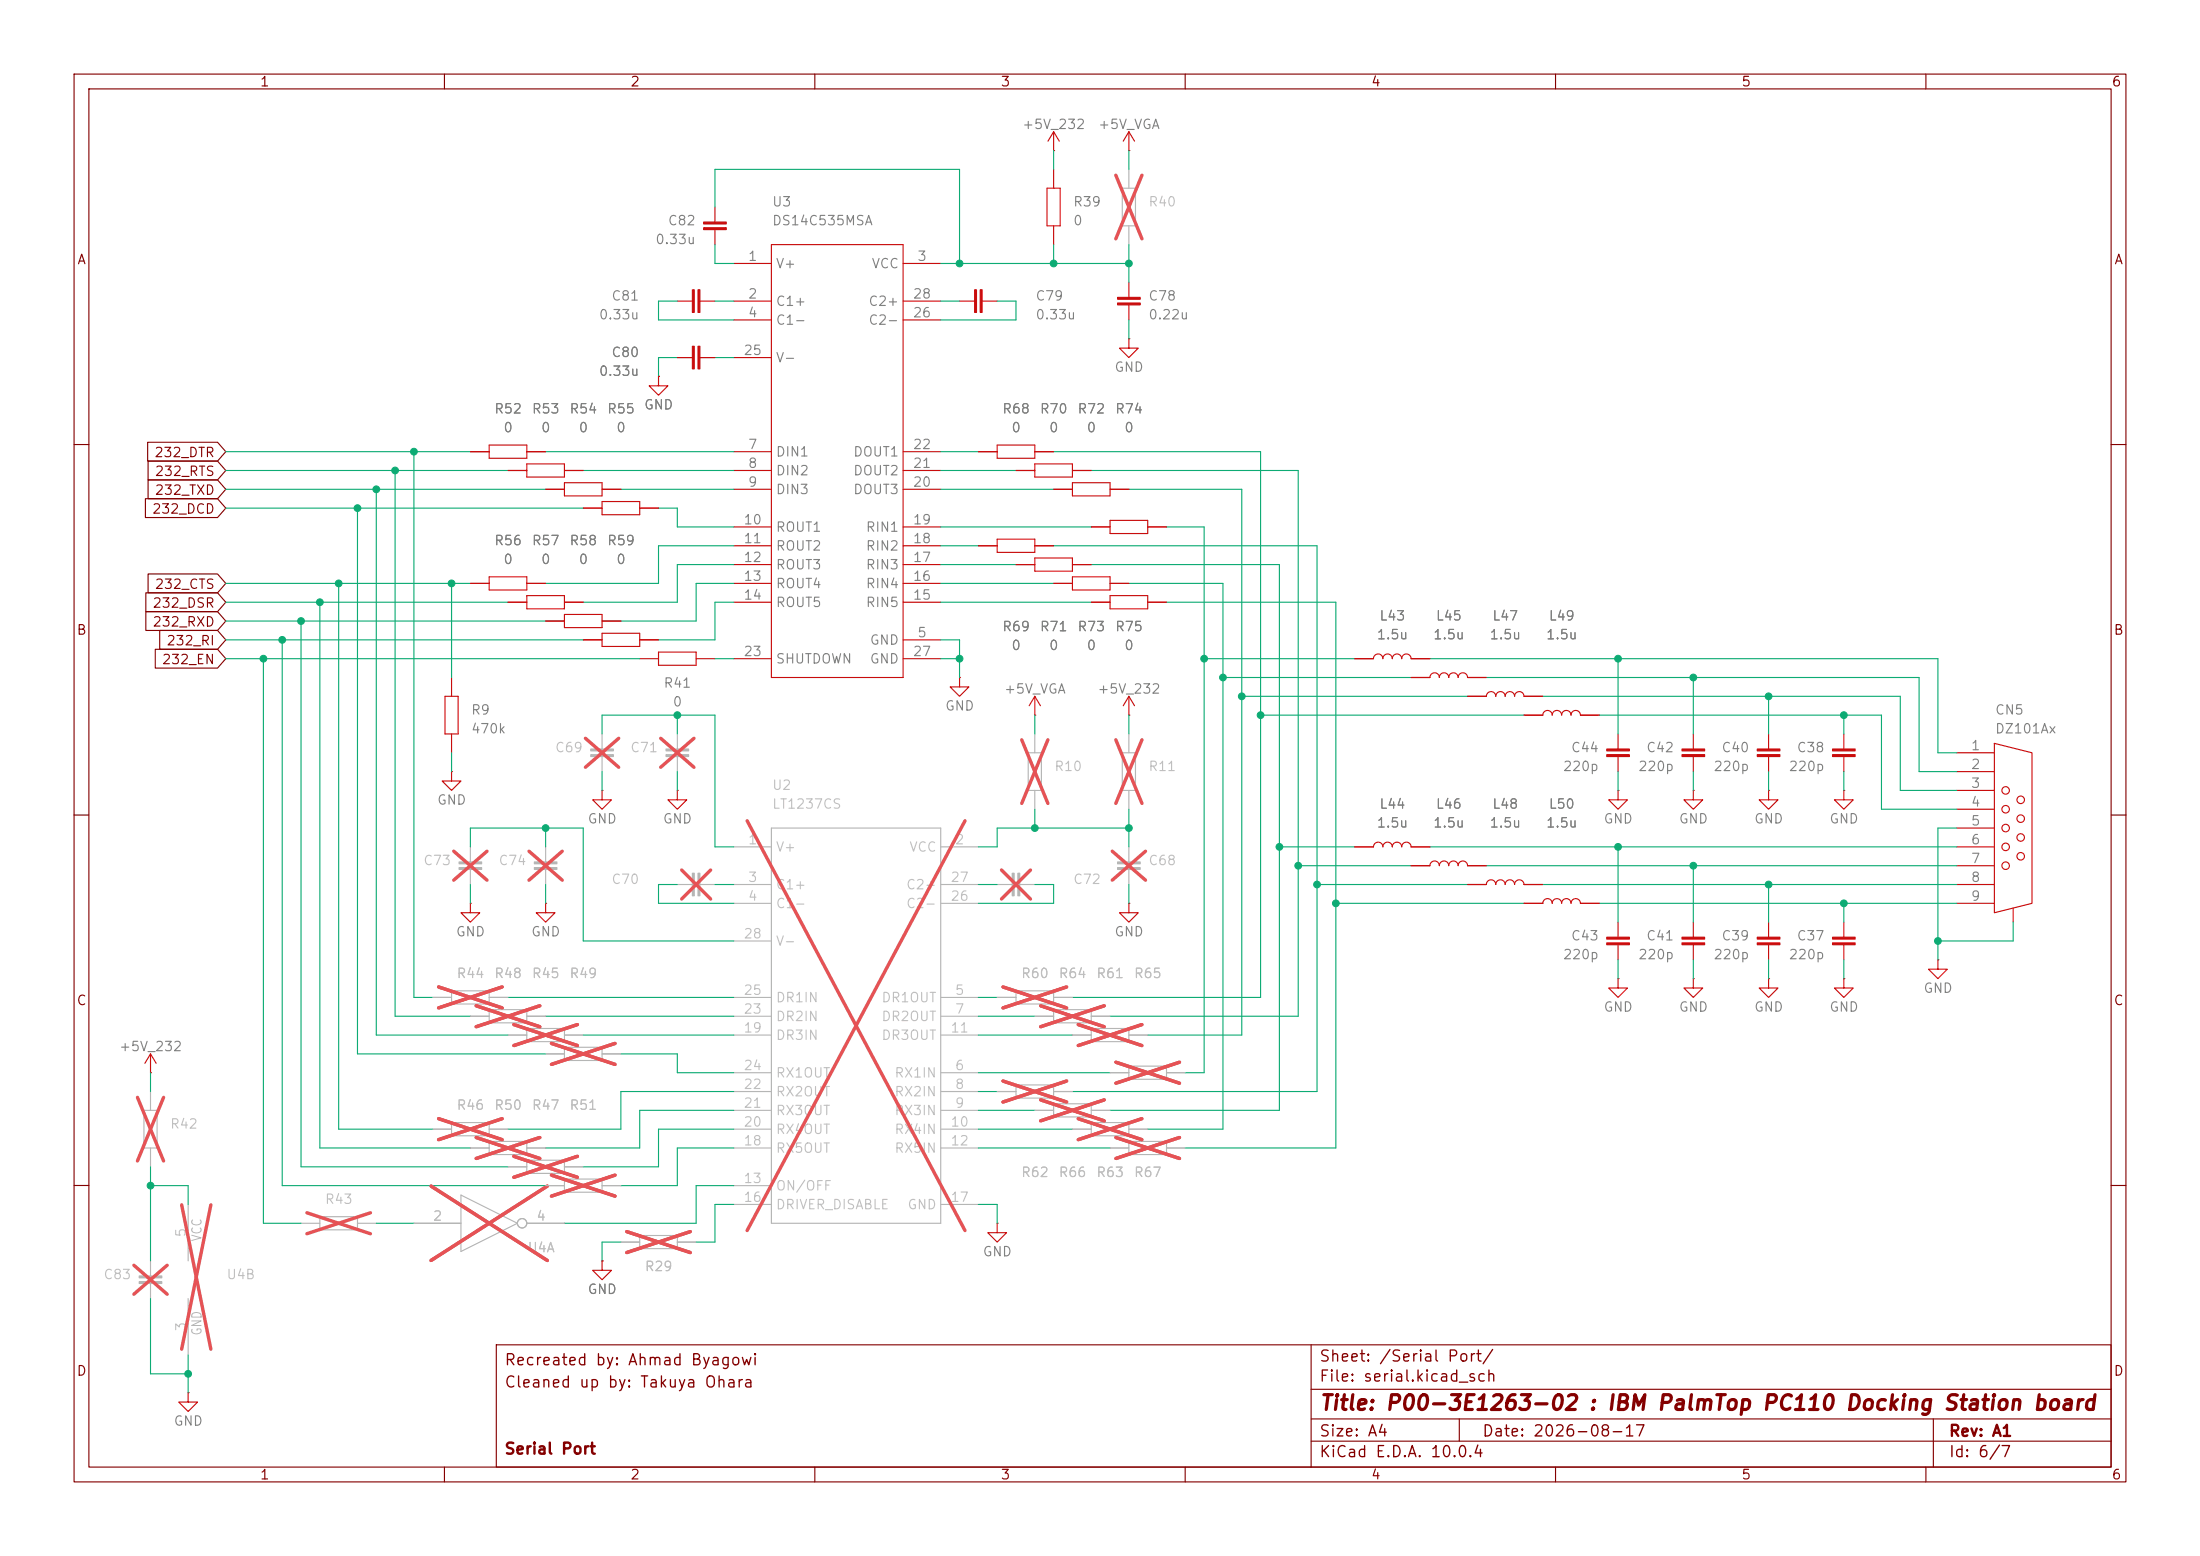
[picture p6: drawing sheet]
<svg xmlns="http://www.w3.org/2000/svg" width="297mm" height="210mm" viewBox="0 0 297 210" stroke-linecap="round" stroke-linejoin="round" font-family="sans-serif">
<g fill="none" stroke="#840000" stroke-width=".15">
<path d="M10 10h277v190h-277zM12 12h273v186h-273zM60 10v2M110 10v2M160 10v2M210 10v2M260 10v2M19.9 59.7h9.5l1.1 1.3-1.1 1.2h-9.5zM10 60h2M19.6 67.3h9.8l1.1 1.3-1.1 1.3h-9.8zM20 62.2h9.4l1.1 1.3-1.1 1.3h-9.4zM20 77.5h9.4l1.1 1.2-1.1 1.3h-9.4z"/>
<path d="M20 64.8h9.4l1.1 1.2-1.1 1.3h-9.4zM285 60h2M19.7 82.5h9.7l1.1 1.3-1.1 1.3h-9.7zM19.7 80h9.7l1.1 1.3-1.1 1.3h-9.7zM21 87.6h8.4l1.1 1.3-1.1 1.3h-8.4zM21.6 85.1h7.8l1.1 1.3-1.1 1.2h-7.8zM10 110h2M285 110h2M10 160h2M285 160h2M60 198v2M67 181.5h218v16.5h-218z"/>
<path d="M110 198v2M160 198v2M177 194.5h108M177 191.5h108M177 187.5h108M177 181.5v16.5M197 191.5v3M210 198v2M260 198v2M261 191.5v6.5"/>
</g>
<g fill="#c90c0c" stroke="#c90c0c" stroke-width=".15">
<path d="M216.9 101.1h3.1v.2h-3.1z"/>
<path d="M216.9 101.9h3.1v.2h-3.1z"/>
<path d="M150.9 40.9h3v.2h-3z"/>
<path d="M150.9 40.1h3v.3h-3z"/>
<path d="M237.2 101.1h3.1v.2h-3.1z"/>
<path d="M237.2 101.9h3.1v.2h-3.1z"/>
<path d="M247.4 101.1h3v.2h-3z"/>
<path d="M247.4 101.9h3v.2h-3z"/>
<path d="M227.1 101.9h3v.2h-3z"/>
<path d="M227.1 101.1h3v.2h-3z"/>
<path d="M227.1 126.5h3v.2h-3z"/>
<path d="M227.1 127.3h3v.2h-3z"/>
<path d="M237.2 126.5h3.1v.2h-3.1z"/>
<path d="M237.2 127.3h3.1v.2h-3.1z"/>
<path d="M131.6 39.1h.2v3.1h-.2z"/>
<path d="M132.3 39.1h.3v3.1h-.3z"/>
<path d="M247.4 126.5h3v.2h-3z"/>
<path d="M247.4 127.3h3v.2h-3z"/>
<path d="M216.9 126.5h3.1v.2h-3.1z"/>
<path d="M216.9 127.3h3.1v.2h-3.1z"/>
<path d="M95 30h3v.2h-3z"/>
<path d="M95 30.7h3v.3h-3z"/>
<path d="M94.2 46.7h.3v3.1h-.3z"/>
<path d="M93.5 46.7h.2v3.1h-.2z"/>
<path d="M93.5 39.1h.2v3.1h-.2z"/>
<path d="M94.2 39.1h.3v3.1h-.3z"/>
</g>
<g fill="none" stroke="#c90c0c" stroke-width=".15">
<path d="M142.2 17.8v2.5M142.2 17.8l-.7 1.3M142.2 17.8l.8 1.3M152.4 17.8v2.5M152.4 17.8l-.8 1.3M152.4 17.8l.8 1.3M96.5 27.9v2.1M96.5 31v2M99.1 35.6h5M104.1 33h17.8v58.4h-17.8zM121.9 35.6h5.1M141.4 25.4h1.7v5.1h-1.7z"/>
<path d="M142.2 20.3h.1M142.2 22.9v2.5M142.2 30.5v2.5M152.4 20.3h.1M152.4 38.1v2M88.9 50.8v1.3h1.3l-1.3 1.2-1.3-1.2h1.3M88.9 50.8h.1M91.4 40.6h2.1M91.4 48.3h2.1M94.5 40.6h2M94.5 48.3h2M99.1 40.6h5"/>
<path d="M99.1 48.3h5M99.1 43.2h5M121.9 40.6h5.1M121.9 43.2h5.1M129.5 40.6h2.1M132.6 40.6h2M152.4 45.7v1.3h1.3l-1.3 1.3-1.3-1.3h1.3M152.4 45.7h.1M152.4 41.1v2.1M63.5 78.7h2.5M63.5 61h2.5M66 77.9h5.1v1.7h-5.1z"/>
<path d="M66 60.1h5.1v1.7h-5.1zM68.6 63.5h2.5M71.1 78.7h2.6M71.1 62.6h5.1v1.8h-5.1zM71.1 61h2.6M73.7 66h2.5M76.2 65.2h5.1v1.7h-5.1zM76.2 63.5h2.5M78.7 68.6h2.6M81.3 66h2.5M81.3 67.7h5.1v1.8h-5.1zM86.4 68.6h2.5"/>
<path d="M99.1 78.7h5M99.1 71.1h5M99.1 66h5M99.1 76.2h5M99.1 73.7h5M99.1 63.5h5M99.1 61h5M121.9 78.7h5.1M121.9 71.1h5.1M121.9 66h5.1M121.9 76.2h5.1M121.9 73.7h5.1"/>
<path d="M121.9 63.5h5.1M121.9 61h5.1M132.1 73.7h2.5M132.1 61h2.5M134.6 60.1h5.1v1.7h-5.1zM134.6 72.8h5.1v1.7h-5.1zM137.2 76.2h2.5M137.2 63.5h2.5M139.7 62.6h5.1v1.8h-5.1zM139.7 75.3h5.1v1.8h-5.1zM139.7 73.7h2.5M139.7 61h2.5"/>
<path d="M142.2 78.7h2.6M142.2 66h2.6M144.8 65.2h5.1v1.7h-5.1zM144.8 77.9h5.1v1.7h-5.1zM144.8 76.2h2.5M144.8 63.5h2.5M147.3 71.1h2.6M149.9 70.2h5v1.8h-5zM149.9 78.7h2.5M149.9 66h2.5M154.9 71.1h2.6M60.1 94h1.7v5.1h-1.7z"/>
<path d="M61 91.4v2.6M61 99.1v2.5M68.6 81.3h2.5M71.1 80.4h5.1v1.8h-5.1zM73.7 83.8h2.5M76.2 81.3h2.5M76.2 82.9h5.1v1.8h-5.1zM78.7 86.4h2.6M81.3 85.5h5.1v1.7h-5.1zM81.3 83.8h2.5M86.4 88.9h2.5M86.4 86.4h2.5"/>
<path d="M88.9 88h5.1v1.8h-5.1zM94 88.9h2.5M99.1 88.9h5M99.1 81.3h5M121.9 88.9h5.1M121.9 81.3h5.1M121.9 86.4h5.1M129.5 91.4v1.3h1.3l-1.3 1.3-1.2-1.3h1.2M129.5 91.4h.1M139.7 96.5h.1M139.7 94l-.8 1.3M139.7 94l.8 1.3"/>
<path d="M139.7 94v2.5M147.3 81.3h2.6M149.9 80.4h5v1.8h-5zM152.4 96.5h.1M152.4 94v2.5M152.4 94l-.8 1.3M152.4 94l.8 1.3M154.9 81.3h2.6M182.9 88.9h2.5a.63 .63 0 0 1 .7-.6 .63 .63 0 0 1 .6 .6 .63 .63 0 0 1 .6-.6 .63 .63 0 0 1 .7 .6 .63 .63 0 0 1 .6-.6 .63 .63 0 0 1 .6 .6 .63 .63 0 0 1 .7-.6 .63 .63 0 0 1 .6 .6h2.5M190.5 91.4h2.5a.63 .63 0 0 1 .7-.6 .63 .63 0 0 1 .6 .6 .63 .63 0 0 1 .6-.6 .63 .63 0 0 1 .7 .6 .63 .63 0 0 1 .6-.6 .63 .63 0 0 1 .6 .6 .63 .63 0 0 1 .7-.6 .63 .63 0 0 1 .6 .6h2.6M198.1 94h2.6a.63 .63 0 0 1 .6-.7 .63 .63 0 0 1 .6 .7 .63 .63 0 0 1 .7-.7 .63 .63 0 0 1 .6 .7 .63 .63 0 0 1 .6-.7 .63 .63 0 0 1 .7 .7 .63 .63 0 0 1 .6-.7 .63 .63 0 0 1 .6 .7h2.6M205.7 96.5h2.6a.63 .63 0 0 1 .6-.6 .63 .63 0 0 1 .6 .6 .63 .63 0 0 1 .7-.6 .63 .63 0 0 1 .6 .6 .63 .63 0 0 1 .7-.6 .63 .63 0 0 1 .6 .6 .63 .63 0 0 1 .6-.6 .63 .63 0 0 1 .7 .6h2.5"/>
<path d="M218.4 99.1v2M228.6 99.1v2M238.8 99.1v2M248.9 99.1v2M61 104.1v1.3h1.2l-1.2 1.3-1.3-1.3h1.3M61 104.1h.1M81.3 106.7v1.3h1.2l-1.2 1.2-1.3-1.2h1.3M81.3 106.7h.1M91.4 106.7v1.3h1.3l-1.3 1.2-1.2-1.2h1.2M91.4 106.7h.1M182.9 114.3h2.5a.63 .63 0 0 1 .7-.6 .63 .63 0 0 1 .6 .6 .63 .63 0 0 1 .6-.6 .63 .63 0 0 1 .7 .6 .63 .63 0 0 1 .6-.6 .63 .63 0 0 1 .6 .6 .63 .63 0 0 1 .7-.6 .63 .63 0 0 1 .6 .6h2.5M190.5 116.8h2.5a.63 .63 0 0 1 .7-.6 .63 .63 0 0 1 .6 .6 .63 .63 0 0 1 .6-.6 .63 .63 0 0 1 .7 .6 .63 .63 0 0 1 .6-.6 .63 .63 0 0 1 .6 .6 .63 .63 0 0 1 .7-.6 .63 .63 0 0 1 .6 .6h2.6"/>
<path d="M198.1 119.4h2.6a.63 .63 0 0 1 .6-.7 .63 .63 0 0 1 .6 .7 .63 .63 0 0 1 .7-.7 .63 .63 0 0 1 .6 .7 .63 .63 0 0 1 .6-.7 .63 .63 0 0 1 .7 .7 .63 .63 0 0 1 .6-.7 .63 .63 0 0 1 .6 .7h2.6M218.4 106.7v1.3h1.3l-1.3 1.2-1.2-1.2h1.2M218.4 106.7h.1M218.4 102.1v2M228.6 106.7v1.3h1.3l-1.3 1.2-1.3-1.2h1.3M228.6 106.7h.1M228.6 102.1v2M238.8 106.7v1.3h1.2l-1.2 1.2-1.3-1.2h1.3M238.8 106.7h.1M238.8 102.1v2M248.9 106.7v1.3h1.3l-1.3 1.2-1.3-1.2h1.3M248.9 106.7h.1"/>
<path d="M248.9 102.1v2M264.2 101.6h5M264.2 104.1h5M264.2 106.7h5M264.2 109.2h5M264.2 111.8h5M264.2 114.3h5M264.2 116.8h5M264.2 119.4h5M269.2 100.3l5.1 1.3v20.3l-5.1 1.3zM63.5 121.9v1.3h1.3l-1.3 1.3-1.3-1.3h1.3M63.5 121.9h.1"/>
<path d="M73.7 121.9v1.3h1.2l-1.2 1.3-1.3-1.3h1.3M73.7 121.9h.1M152.4 121.9v1.3h1.3l-1.3 1.3-1.3-1.3h1.3M152.4 121.9h.1M205.7 121.9h2.6a.63 .63 0 0 1 .6-.6 .63 .63 0 0 1 .6 .6 .63 .63 0 0 1 .7-.6 .63 .63 0 0 1 .6 .6 .63 .63 0 0 1 .7-.6 .63 .63 0 0 1 .6 .6 .63 .63 0 0 1 .6-.6 .63 .63 0 0 1 .7 .6h2.5M218.4 132.1v1.3h1.3l-1.3 1.2-1.2-1.2h1.2M218.4 132.1h.1M218.4 124.5v2M218.4 127.5v2M228.6 132.1v1.3h1.3l-1.3 1.2-1.3-1.2h1.3M228.6 132.1h.1M228.6 124.5v2"/>
<path d="M228.6 127.5v2M238.8 132.1v1.3h1.2l-1.2 1.2-1.3-1.2h1.3M238.8 132.1h.1M238.8 124.5v2M238.8 127.5v2M248.9 132.1v1.3h1.3l-1.3 1.2-1.3-1.2h1.3M248.9 132.1h.1M248.9 124.5v2M248.9 127.5v2M261.6 129.5v1.3h1.3l-1.3 1.3-1.3-1.3h1.3M261.6 129.5h.1M264.2 121.9h5"/>
<path d="M271.8 122.6v1.9M20.3 144.8h.1M20.3 142.2l-.7 1.3M20.3 142.2l.8 1.3M20.3 142.2v2.6M81.3 170.2v1.3h1.2l-1.2 1.2-1.3-1.2h1.3M81.3 170.2h.1M134.6 165.1v1.3h1.3l-1.3 1.2-1.3-1.2h1.3M134.6 165.1h.1M25.4 188v1.2h1.3l-1.3 1.3-1.3-1.3h1.3M25.4 188h.1"/>
<circle cx="270.8" cy="111.8" r=".51"/>
<circle cx="270.8" cy="106.7" r=".51"/>
<circle cx="270.8" cy="109.2" r=".51"/>
<circle cx="270.8" cy="114.3" r=".51"/>
<circle cx="270.8" cy="116.8" r=".51"/>
<circle cx="272.8" cy="110.5" r=".51"/>
<circle cx="272.8" cy="108" r=".51"/>
<circle cx="272.8" cy="113" r=".51"/>
<circle cx="272.8" cy="115.6" r=".51"/>
</g>
<g fill="#b5b5b5" stroke="#b5b5b5" stroke-width=".15">
<path d="M150.9 116.3h3v.3h-3z"/>
<path d="M150.9 117.1h3v.2h-3z"/>
<path d="M137.4 117.9h.3v3h-.3z"/>
<path d="M136.7 117.9h.2v3h-.2z"/>
<path d="M18.8 173h3v.2h-3z"/>
<path d="M18.8 172.2h3v.3h-3z"/>
<path d="M72.1 116.3h3.1v.3h-3.1z"/>
<path d="M72.1 117.1h3.1v.2h-3.1z"/>
<path d="M62 116.3h3v.3h-3z"/>
<path d="M62 117.1h3v.2h-3z"/>
<path d="M93.5 117.9h.2v3h-.2z"/>
<path d="M94.2 117.9h.3v3h-.3z"/>
<path d="M89.9 101.1h3.1v.2h-3.1z"/>
<path d="M89.9 101.9h3.1v.2h-3.1z"/>
<path d="M79.8 101.1h3v.2h-3z"/>
<path d="M79.8 101.9h3v.2h-3z"/>
</g>
<g fill="none" stroke="#b5b5b5" stroke-width=".15">
<path d="M151.5 25.4h1.8v5.1h-1.8zM152.4 22.9v2.5M152.4 30.5v2.5M81.3 99.1v2M91.4 99.1v2M139.7 99.1v2.5M152.4 99.1v2.5M63.5 114.3v2M63.5 117.3v2.1M73.7 114.3v2M73.7 117.3v2.1M81.3 102.1v2"/>
<path d="M91.4 119.4h2.1M91.4 102.1v2M94.5 119.4h2M99.1 119.4h5M99.1 114.3h5M104.1 111.8h22.9v53.3h-22.9zM127 119.4h5.1M127 114.3h5.1M134.6 119.4h2.1M137.7 119.4h2M138.8 101.6h1.8v5.1h-1.8zM139.7 106.7v2.5"/>
<path d="M151.5 101.6h1.8v5.1h-1.8zM152.4 106.7v2.5M152.4 114.3v2M152.4 117.3v2.1M58.4 134.6h2.6M61 133.7h5v1.8h-5zM63.5 137.2h2.5M66 136.3h5.1v1.7h-5.1zM66 134.6h2.6M68.6 139.7h2.5M71.1 137.2h2.6M71.1 138.8h5.1v1.8h-5.1z"/>
<path d="M76.2 139.7h2.5M99.1 137.2h5M99.1 134.6h5M99.1 139.7h5M99.1 121.9h5M99.1 127h5M127 137.2h5.1M127 134.6h5.1M127 139.7h5.1M127 121.9h5.1M134.6 134.6h2.6M137.2 133.7h5v1.8h-5z"/>
<path d="M139.7 137.2h2.5M142.2 136.3h5.1v1.7h-5.1zM142.2 134.6h2.6M144.8 139.7h2.5M147.3 138.8h5.1v1.8h-5.1zM147.3 137.2h2.6M152.4 139.7h2.5M19.4 149.9h1.8v5h-1.8zM20.3 147.3v2.6M20.3 154.9v2.6M58.4 152.4h2.6M61 151.5h5v1.8h-5z"/>
<path d="M63.5 154.9h2.5M66 154.1h5.1v1.7h-5.1zM66 152.4h2.6M68.6 157.5h2.5M71.1 154.9h2.6M71.1 156.6h5.1v1.8h-5.1zM73.7 142.2h2.5M76.2 141.4h5.1v1.7h-5.1zM76.2 159.1h5.1v1.8h-5.1zM76.2 157.5h2.5M81.3 142.2h2.5M99.1 147.3h5"/>
<path d="M99.1 154.9h5M99.1 152.4h5M99.1 149.9h5M99.1 144.8h5M127 147.3h5.1M127 154.9h5.1M127 152.4h5.1M127 149.9h5.1M127 144.8h5.1M134.6 147.3h2.6M137.2 146.4h5v1.8h-5zM139.7 149.9h2.5"/>
<path d="M142.2 149h5.1v1.7h-5.1zM142.2 147.3h2.6M144.8 152.4h2.5M147.3 151.5h5.1v1.8h-5.1zM147.3 149.9h2.6M149.9 154.9h2.5M149.9 144.8h2.5M152.4 143.9h5.1v1.8h-5.1zM152.4 154.1h5.1v1.7h-5.1zM152.4 152.4h2.5M157.5 154.9h2.5M157.5 144.8h2.5"/>
<path d="M20.3 170.2v2M20.3 173.2v2.1M25.4 162.6v7.6M25.4 175.3v7.6M40.6 165.1h2.6M43.2 164.2h5.1v1.8h-5.1zM48.3 165.1h2.5M55.9 165.1h6.3M62.2 161.3l7.6 3.8-7.6 3.8zM71.1 165.1h5.1M73.7 160h2.5M81.3 160h2.5"/>
<path d="M83.8 167.6h2.6M86.4 166.8h5v1.7h-5zM91.4 167.6h2.6M99.1 160h5M99.1 162.6h5M127 162.6h5.1"/>
<circle cx="70.5" cy="165.1" r=".63"/>
</g>
<g fill="none" stroke="#e65255" stroke-width=".46">
<path d="M150.6 23.6l3.6 8.6M154.2 23.6l-3.6 8.6M79 99.6l4.5 4M83.5 99.6l-4.5 4M89.2 99.6l4.5 4M93.7 99.6l-4.5 4M137.9 99.8l3.6 8.6M141.5 99.8l-3.6 8.6M150.6 99.8l3.6 8.6M154.2 99.8l-3.6 8.6M61.3 114.9l4.4 3.9M65.7 114.9l-4.4 3.9"/>
<path d="M71.4 114.9l4.5 3.9M75.9 114.9l-4.5 3.9M92 117.4l3.9 3.9M95.9 117.4l-3.9 3.9M100.9 110.8l29.4 55.3M130.3 110.8l-29.4 55.3M135.2 117.4l3.9 3.9M139.1 117.4l-3.9 3.9M150.2 114.9l4.4 3.9M154.6 114.9l-4.4 3.9M59.2 133.2l8.6 2.8M64.3 135.7l8.6 2.9"/>
<path d="M67.8 133.2l-8.6 2.8M69.4 138.3l8.6 2.8M72.9 135.7l-8.6 2.9M78 138.3l-8.6 2.8M135.4 133.2l8.6 2.8M140.5 135.7l8.6 2.9M144 133.2l-8.6 2.8M145.6 138.3l8.6 2.8M149.1 135.7l-8.6 2.9M154.2 138.3l-8.6 2.8M18.6 148.1l3.5 8.6M22.1 148.1l-3.5 8.6"/>
<path d="M59.2 151l8.6 2.8M64.3 153.5l8.6 2.9M67.8 151l-8.6 2.8M69.4 156.1l8.6 2.8M72.9 153.5l-8.6 2.9M74.4 158.6l8.6 2.8M74.4 140.8l8.6 2.9M78 156.1l-8.6 2.8M83 158.6l-8.6 2.8M83 140.8l-8.6 2.9M135.4 145.9l8.6 2.8M140.5 148.4l8.6 2.9"/>
<path d="M144 145.9l-8.6 2.8M145.6 151l8.6 2.8M149.1 148.4l-8.6 2.9M150.6 153.5l8.6 2.9M150.6 143.4l8.6 2.8M154.2 151l-8.6 2.8M159.2 153.5l-8.6 2.9M159.2 143.4l-8.6 2.8M18.1 170.8l4.5 3.9M22.6 170.8l-4.5 3.9M24.5 162.6l4 19.5M28.5 162.6l-4 19.5"/>
<path d="M41.4 163.7l8.6 2.8M50 163.7l-8.6 2.8M58.2 160.1l15.7 10M73.9 160.1l-15.7 10M84.6 166.2l8.6 2.9M93.2 166.2l-8.6 2.9"/>
</g>
<g fill="none" stroke="#0dab74" stroke-width=".15">
<path d="M96.5 33v2.6h2.6M96.5 27.9v-5h33v12.7M127 35.6h25.4M142.2 20.3v2.6M142.2 33v2.6M152.4 20.3v2.6M152.4 33v5.1M91.4 40.6h-2.5v2.6h10.2M91.4 48.3h-2.5v2.5M96.5 40.6h2.6M96.5 48.3h2.6M127 40.6h2.5"/>
<path d="M134.6 40.6h2.6v2.6h-10.2M152.4 43.2v2.5M30.5 78.7h33M30.5 61h33M30.5 63.5h38.1M30.5 66h43.2M30.5 68.6h48.2M45.7 78.7v73.7h12.7M48.3 68.6v73.6h25.4M50.8 66v73.7h17.8M53.3 63.5v73.7h10.2M55.9 61v73.6h2.5"/>
<path d="M61 78.7v12.7M73.7 61h25.4M78.7 63.5h20.4M83.8 66h15.3M88.9 68.6h2.5v2.5h7.7M99.1 76.2h-7.7v5.1h-12.7M99.1 73.7h-10.2v5h-15.2M99.1 78.7h-5.1v5.1h-10.2M127 76.2h10.2M127 71.1h20.3M127 78.7h15.2M127 61h5.1"/>
<path d="M127 63.5h10.2M127 66h15.2M127 73.7h5.1M142.2 73.7h35.6v73.6h-33M142.2 61h28v73.6h-25.4M147.3 76.2h25.4v73.7h-22.8M147.3 63.5h28v73.7h-25.4M152.4 78.7h12.7v73.7h-10.2M152.4 66h15.2v73.7h-12.7M157.5 71.1h5.1v73.7h-2.6M30.5 86.4h48.2M30.5 88.9h55.9"/>
<path d="M30.5 81.3h38.1M30.5 83.8h43.2M35.6 88.9v76.2h5M38.1 86.4v73.6h35.6M40.6 83.8v73.7h28M43.2 81.3v73.6h20.3M81.3 99.1v-2.6h15.2v17.8h2.6M91.4 96.5v2.6M96.5 88.9h2.6M99.1 81.3h-2.6v5.1h-7.6M127 86.4h2.5v5M127 88.9h2.5"/>
<path d="M127 81.3h20.3M139.7 96.5v2.6M152.4 96.5v2.6M157.5 81.3h22.8v73.6h-20.3M162.6 88.9h20.3M165.1 91.4h25.4M167.6 94h30.5M170.2 96.5h35.5M193 88.9h68.6v12.7h2.6M200.7 91.4h58.4v12.7h5.1M208.3 94h48.2v12.7h7.7M215.9 96.5h38.1v12.7h10.2"/>
<path d="M218.4 88.9v10.2M228.6 91.4v7.7M238.8 94v5.1M248.9 96.5v2.6M61 101.6v2.5M63.5 114.3v-2.5h15.2v15.2h20.4M63.5 119.4v2.5M73.7 111.8v2.5M73.7 119.4v2.5M81.3 104.1v2.6M91.4 119.4h-2.5v2.5h10.2M91.4 104.1v2.6"/>
<path d="M96.5 119.4h2.6M132.1 119.4h2.5M139.7 119.4h2.5v2.5h-10.1M139.7 109.2v2.6M152.4 111.8h-17.8v2.5h-2.5M152.4 109.2v5.1M152.4 119.4v2.5M172.7 114.3h10.2M175.3 116.8h15.2M177.8 119.4h20.3M193 114.3h71.2M200.7 116.8h63.5"/>
<path d="M208.3 119.4h55.9M218.4 104.1v2.6M218.4 114.3v10.2M228.6 104.1v2.6M228.6 116.8v7.7M238.8 104.1v2.6M238.8 119.4v5.1M248.9 104.1v2.6M264.2 111.8h-2.6v17.7M68.6 134.6h30.5M73.7 137.2h25.4M78.7 139.7h20.4"/>
<path d="M132.1 134.6h2.5M132.1 139.7h12.7M132.1 137.2h7.6M180.3 121.9h25.4M215.9 121.9h48.3M218.4 129.5v2.6M228.6 129.5v2.6M238.8 129.5v2.6M248.9 121.9v2.6M248.9 129.5v2.6M271.8 124.5v2.5h-10.2M20.3 144.8v2.5"/>
<path d="M20.3 157.5v12.7M83.8 142.2h7.6v2.6h7.7M99.1 149.9h-12.7v5h-12.7M99.1 154.9h-7.7v5.1h-7.6M99.1 147.3h-15.3v5.1h-15.2M99.1 152.4h-10.2v5.1h-10.2M132.1 154.9h17.8M132.1 144.8h17.8M132.1 152.4h12.7M132.1 147.3h2.5M132.1 149.9h7.6M20.3 160h5.1v2.6"/>
<path d="M20.3 175.3v10.1h5.1M50.8 165.1h5.1M83.8 167.6h-2.5v2.6M99.1 162.6h-2.6v5h-2.5M99.1 160h-5.1v5.1h-17.8M132.1 162.6h2.5v2.5M25.4 182.9v5.1"/>
</g>
<g fill="#0dab74" stroke="#0dab74" stroke-width=".14">
<circle cx="152.4" cy="111.8" r=".46"/>
<circle cx="139.7" cy="111.8" r=".46"/>
<circle cx="218.4" cy="114.3" r=".46"/>
<circle cx="248.9" cy="96.5" r=".46"/>
<circle cx="238.8" cy="94" r=".46"/>
<circle cx="165.1" cy="91.4" r=".46"/>
<circle cx="162.6" cy="88.9" r=".46"/>
<circle cx="129.5" cy="88.9" r=".46"/>
<circle cx="177.8" cy="119.4" r=".46"/>
<circle cx="180.3" cy="121.9" r=".46"/>
<circle cx="228.6" cy="91.4" r=".46"/>
<circle cx="172.7" cy="114.3" r=".46"/>
<circle cx="175.3" cy="116.8" r=".46"/>
<circle cx="218.4" cy="88.9" r=".46"/>
<circle cx="167.6" cy="94" r=".46"/>
<circle cx="170.2" cy="96.5" r=".46"/>
<circle cx="238.8" cy="119.4" r=".46"/>
<circle cx="248.9" cy="121.9" r=".46"/>
<circle cx="261.6" cy="127" r=".46"/>
<circle cx="228.6" cy="116.8" r=".46"/>
<circle cx="129.5" cy="35.6" r=".46"/>
<circle cx="152.4" cy="35.6" r=".46"/>
<circle cx="142.2" cy="35.6" r=".46"/>
<circle cx="55.9" cy="61" r=".46"/>
<circle cx="25.4" cy="185.4" r=".46"/>
<circle cx="20.3" cy="160" r=".46"/>
<circle cx="53.3" cy="63.5" r=".46"/>
<circle cx="50.8" cy="66" r=".46"/>
<circle cx="61" cy="78.7" r=".46"/>
<circle cx="91.4" cy="96.5" r=".46"/>
<circle cx="40.6" cy="83.8" r=".46"/>
<circle cx="43.2" cy="81.3" r=".46"/>
<circle cx="45.7" cy="78.7" r=".46"/>
<circle cx="48.3" cy="68.6" r=".46"/>
<circle cx="38.1" cy="86.4" r=".46"/>
<circle cx="35.6" cy="88.9" r=".46"/>
<circle cx="73.7" cy="111.8" r=".46"/>
</g>
<text font-size="2" fill="#840000" x="178" y="190.8">Title: P00-3E1263-02 : IBM PalmTop PC110 Docking Station board</text>
<g font-size="1.5" fill="#840000">
<text x="68" y="184.7">Recreated by: Ahmad Byagowi</text>
<text x="178" y="184.2">Sheet: /Serial Port/</text>
<text x="68" y="187.7">Cleaned up by: Takuya Ohara</text>
<text x="178" y="186.9">File: serial.kicad_sch</text>
<text x="68" y="196.7">Serial Port</text>
<text x="178" y="197.1">KiCad E.D.A. 10.0.4</text>
<text x="178" y="194.3">Size: A4</text>
<text x="200" y="194.3">Date: 2026-08-17</text>
<text x="263" y="194.3">Rev: A1</text>
<text x="263" y="197.1">Id: 6/7</text>
</g>
<g font-size="1.3" fill="#840000">
<text x="35" y="12">1</text>
<text x="85" y="12">2</text>
<text x="135" y="12">3</text>
<text x="185" y="12">4</text>
<text x="235" y="12">5</text>
<text x="285" y="12">6</text>
<text x="10.3" y="36">A</text>
<text x="285.3" y="36">A</text>
<text x="20.7" y="62">232_DTR</text>
<text x="20.8" y="64.6">232_RTS</text>
<text x="20.4" y="69.6">232_DCD</text>
<text x="20.8" y="67.1">232_TXD</text>
<text x="20.5" y="82.3">232_DSR</text>
<text x="20.8" y="79.8">232_CTS</text>
<text x="10.3" y="86">B</text>
<text x="20.5" y="84.9">232_RXD</text>
<text x="21.8" y="90">232_EN</text>
<text x="22.4" y="87.4">232_RI</text>
<text x="285.3" y="86">B</text>
<text x="10.3" y="136">C</text>
<text x="285.3" y="136">C</text>
<text x="10.3" y="186">D</text>
<text x="285.3" y="186">D</text>
<text x="35" y="200">1</text>
<text x="85" y="200">2</text>
<text x="135" y="200">3</text>
<text x="185" y="200">4</text>
<text x="235" y="200">5</text>
<text x="285" y="200">6</text>
</g>
<g font-size="1.3" fill="#808080">
<text x="137.9" y="17.7">+5V_232</text>
<text x="148.2" y="17.7">+5V_VGA</text>
<text x="104.1" y="28.2">U3</text>
<text x="144.8" y="28.2">R39</text>
<text x="88.4" y="33.3">0.33u</text>
<text x="90.1" y="30.7">C82</text>
<text x="100.9" y="35.5">1</text>
<text x="104.1" y="30.7">DS14C535MSA</text>
<text x="123.8" y="35.5">3</text>
<text x="144.8" y="30.7">0</text>
<text x="82.5" y="40.9">C81</text>
<text x="100.9" y="40.6">2</text>
<text x="104.6" y="36.5">V+</text>
<text x="104.6" y="41.6">C1+</text>
<text x="117.2" y="41.6">C2+</text>
<text x="117.6" y="36.5">VCC</text>
<text x="123.1" y="40.6">28</text>
<text x="139.7" y="40.9">C79</text>
<text x="154.9" y="40.9">C78</text>
<text x="80.8" y="43.4">0.33u</text>
<text x="100.9" y="43.2">4</text>
<text x="104.6" y="44.2">C1-</text>
<text x="117.2" y="44.2">C2-</text>
<text x="123.1" y="43.2">26</text>
<text x="139.7" y="43.4">0.33u</text>
<text x="154.9" y="43.4">0.22u</text>
<text x="80.8" y="51">0.33u</text>
<text x="82.5" y="48.5">C80</text>
<text x="100.3" y="48.2">25</text>
<text x="104.6" y="49.2">V-</text>
<text x="150.4" y="50.5">GND</text>
<text x="66.6" y="56.1">R52</text>
<text x="67.9" y="58.7">0</text>
<text x="71.7" y="56.1">R53</text>
<text x="73" y="58.7">0</text>
<text x="76.8" y="56.1">R54</text>
<text x="78" y="58.7">0</text>
<text x="81.9" y="56.1">R55</text>
<text x="83.1" y="58.7">0</text>
<text x="86.9" y="55.6">GND</text>
<text x="135.2" y="56.1">R68</text>
<text x="136.5" y="58.7">0</text>
<text x="140.3" y="56.1">R70</text>
<text x="141.5" y="58.7">0</text>
<text x="145.4" y="56.1">R72</text>
<text x="146.6" y="58.7">0</text>
<text x="150.5" y="56.1">R74</text>
<text x="151.7" y="58.7">0</text>
<text x="100.9" y="60.9">7</text>
<text x="100.9" y="63.5">8</text>
<text x="104.6" y="61.9">DIN1</text>
<text x="104.6" y="64.5">DIN2</text>
<text x="115.1" y="64.5">DOUT2</text>
<text x="115.1" y="61.9">DOUT1</text>
<text x="123.1" y="63.5">21</text>
<text x="123.1" y="60.9">22</text>
<text x="100.3" y="71.1">10</text>
<text x="100.9" y="66">9</text>
<text x="104.6" y="67">DIN3</text>
<text x="115.1" y="67">DOUT3</text>
<text x="123.1" y="71.1">19</text>
<text x="123.1" y="66">20</text>
<text x="66.6" y="73.9">R56</text>
<text x="67.9" y="76.4">0</text>
<text x="71.7" y="73.9">R57</text>
<text x="73" y="76.4">0</text>
<text x="76.8" y="73.9">R58</text>
<text x="78" y="76.4">0</text>
<text x="81.9" y="73.9">R59</text>
<text x="83.1" y="76.4">0</text>
<text x="100.3" y="73.6">11</text>
<text x="100.3" y="76.2">12</text>
<text x="104.6" y="72.1">ROUT1</text>
<text x="104.6" y="74.6">ROUT2</text>
<text x="104.6" y="77.2">ROUT3</text>
<text x="116.8" y="77.2">RIN3</text>
<text x="116.8" y="74.6">RIN2</text>
<text x="116.8" y="72.1">RIN1</text>
<text x="123.1" y="76.2">17</text>
<text x="123.1" y="73.6">18</text>
<text x="100.3" y="78.7">13</text>
<text x="100.3" y="81.3">14</text>
<text x="104.6" y="79.7">ROUT4</text>
<text x="104.6" y="82.3">ROUT5</text>
<text x="116.8" y="82.3">RIN5</text>
<text x="116.8" y="79.7">RIN4</text>
<text x="123.1" y="81.3">15</text>
<text x="123.1" y="78.7">16</text>
<text x="100.3" y="88.9">23</text>
<text x="104.6" y="89.9">SHUTDOWN</text>
<text x="117.3" y="87.3">GND</text>
<text x="117.3" y="89.9">GND</text>
<text x="123.1" y="88.9">27</text>
<text x="123.8" y="86.3">5</text>
<text x="135.2" y="85.5">R69</text>
<text x="136.5" y="88.1">0</text>
<text x="140.3" y="85.5">R71</text>
<text x="141.5" y="88.1">0</text>
<text x="145.4" y="85.5">R73</text>
<text x="146.6" y="88.1">0</text>
<text x="150.5" y="85.5">R75</text>
<text x="151.7" y="88.1">0</text>
<text x="185.8" y="86.6">1.5u</text>
<text x="186.1" y="84.1">L43</text>
<text x="193.4" y="86.6">1.5u</text>
<text x="193.8" y="84.1">L45</text>
<text x="201" y="86.6">1.5u</text>
<text x="201.4" y="84.1">L47</text>
<text x="208.6" y="86.6">1.5u</text>
<text x="209" y="84.1">L49</text>
<text x="89.5" y="93.1">R41</text>
<text x="90.7" y="95.7">0</text>
<text x="135.5" y="93.9">+5V_VGA</text>
<text x="148.1" y="93.9">+5V_232</text>
<text x="63.5" y="96.8">R9</text>
<text x="63.5" y="99.3">470k</text>
<text x="127.5" y="96.2">GND</text>
<text x="212" y="101.8">C44</text>
<text x="222.2" y="101.8">C42</text>
<text x="232.3" y="101.8">C40</text>
<text x="242.5" y="101.8">C38</text>
<text x="266" y="101.6">1</text>
<text x="269.2" y="99.3">DZ101Ax</text>
<text x="269.2" y="96.8">CN5</text>
<text x="210.9" y="104.4">220p</text>
<text x="221.1" y="104.4">220p</text>
<text x="231.2" y="104.4">220p</text>
<text x="241.4" y="104.4">220p</text>
<text x="266" y="104.1">2</text>
<text x="266" y="106.7">3</text>
<text x="58.9" y="108.9">GND</text>
<text x="79.2" y="111.5">GND</text>
<text x="89.4" y="111.5">GND</text>
<text x="185.8" y="112">1.5u</text>
<text x="186.1" y="109.5">L44</text>
<text x="193.4" y="112">1.5u</text>
<text x="193.8" y="109.5">L46</text>
<text x="201" y="112">1.5u</text>
<text x="201.4" y="109.5">L48</text>
<text x="208.6" y="112">1.5u</text>
<text x="209" y="109.5">L50</text>
<text x="216.4" y="111.5">GND</text>
<text x="226.6" y="111.5">GND</text>
<text x="236.7" y="111.5">GND</text>
<text x="246.9" y="111.5">GND</text>
<text x="266" y="109.2">4</text>
<text x="266" y="111.7">5</text>
<text x="266" y="114.3">6</text>
<text x="266" y="116.8">7</text>
<text x="266" y="119.4">8</text>
<text x="266" y="121.9">9</text>
<text x="61.5" y="126.7">GND</text>
<text x="71.6" y="126.7">GND</text>
<text x="150.4" y="126.7">GND</text>
<text x="210.9" y="129.8">220p</text>
<text x="212" y="127.2">C43</text>
<text x="221.1" y="129.8">220p</text>
<text x="222.2" y="127.2">C41</text>
<text x="231.2" y="129.8">220p</text>
<text x="232.3" y="127.2">C39</text>
<text x="241.4" y="129.8">220p</text>
<text x="242.5" y="127.2">C37</text>
<text x="216.4" y="136.9">GND</text>
<text x="226.6" y="136.9">GND</text>
<text x="236.7" y="136.9">GND</text>
<text x="246.9" y="136.9">GND</text>
<text x="259.6" y="134.3">GND</text>
<text x="16" y="142.2">+5V_232</text>
<text x="132.6" y="169.9">GND</text>
<text x="79.2" y="175">GND</text>
<text x="23.4" y="192.7">GND</text>
</g>
<g font-size="1.3" fill="#bfbfbf">
<text x="154.9" y="28.2">R40</text>
<text x="74.8" y="101.8">C69</text>
<text x="85" y="101.8">C71</text>
<text x="104.1" y="106.9">U2</text>
<text x="142.2" y="104.4">R10</text>
<text x="154.9" y="104.4">R11</text>
<text x="104.1" y="109.5">LT1237CS</text>
<text x="57.1" y="117.1">C73</text>
<text x="67.2" y="117.1">C74</text>
<text x="82.5" y="119.6">C70</text>
<text x="100.9" y="114.3">1</text>
<text x="100.9" y="119.4">3</text>
<text x="104.6" y="115.3">V+</text>
<text x="122.7" y="115.3">VCC</text>
<text x="128.2" y="119.4">27</text>
<text x="128.8" y="114.3">2</text>
<text x="144.8" y="119.6">C72</text>
<text x="154.9" y="117.1">C68</text>
<text x="100.9" y="121.9">4</text>
<text x="104.6" y="120.4">C1+</text>
<text x="104.6" y="122.9">C1-</text>
<text x="122.2" y="122.9">C2-</text>
<text x="122.2" y="120.4">C2+</text>
<text x="128.2" y="121.9">26</text>
<text x="100.3" y="127">28</text>
<text x="104.6" y="128">V-</text>
<text x="61.6" y="132.3">R44</text>
<text x="66.6" y="132.3">R48</text>
<text x="71.7" y="132.3">R45</text>
<text x="76.8" y="132.3">R49</text>
<text x="100.3" y="137.1">23</text>
<text x="100.3" y="134.6">25</text>
<text x="104.6" y="135.6">DR1IN</text>
<text x="118.9" y="135.6">DR1OUT</text>
<text x="128.8" y="134.6">5</text>
<text x="128.8" y="137.1">7</text>
<text x="137.8" y="132.3">R60</text>
<text x="142.8" y="132.3">R64</text>
<text x="147.9" y="132.3">R61</text>
<text x="153" y="132.3">R65</text>
<text x="100.3" y="139.7">19</text>
<text x="104.6" y="140.7">DR3IN</text>
<text x="104.6" y="138.1">DR2IN</text>
<text x="118.9" y="138.1">DR2OUT</text>
<text x="118.9" y="140.7">DR3OUT</text>
<text x="128.2" y="139.7">11</text>
<text x="100.3" y="149.8">21</text>
<text x="100.3" y="147.3">22</text>
<text x="100.3" y="144.8">24</text>
<text x="104.6" y="148.3">RX2OUT</text>
<text x="104.6" y="145.8">RX1OUT</text>
<text x="120.7" y="145.8">RX1IN</text>
<text x="120.7" y="148.3">RX2IN</text>
<text x="128.8" y="144.8">6</text>
<text x="128.8" y="147.3">8</text>
<text x="128.8" y="149.8">9</text>
<text x="22.9" y="152.6">R42</text>
<text x="61.6" y="150.1">R46</text>
<text x="66.6" y="150.1">R50</text>
<text x="71.7" y="150.1">R47</text>
<text x="76.8" y="150.1">R51</text>
<text x="100.3" y="154.9">18</text>
<text x="100.3" y="152.4">20</text>
<text x="104.6" y="155.9">RX5OUT</text>
<text x="104.6" y="153.4">RX4OUT</text>
<text x="104.6" y="150.8">RX3OUT</text>
<text x="120.7" y="150.8">RX3IN</text>
<text x="120.7" y="153.4">RX4IN</text>
<text x="120.7" y="155.9">RX5IN</text>
<text x="128.2" y="152.4">10</text>
<text x="128.2" y="154.9">12</text>
<text x="100.3" y="160">13</text>
<text x="104.6" y="161">ON/OFF</text>
<text x="137.8" y="159.2">R62</text>
<text x="142.8" y="159.2">R66</text>
<text x="147.9" y="159.2">R63</text>
<text x="153" y="159.2">R67</text>
<text x="25.4" y="167.1" transform="rotate(-90 25.4 167.1)">5</text>
<text x="43.8" y="162.8">R43</text>
<text x="58.3" y="165.1">2</text>
<text x="72.3" y="165.1">4</text>
<text x="100.3" y="162.5">16</text>
<text x="104.6" y="163.5">DRIVER_DISABLE</text>
<text x="122.4" y="163.5">GND</text>
<text x="128.2" y="162.5">17</text>
<text x="13.9" y="173">C83</text>
<text x="30.5" y="173">U4B</text>
<text x="71.1" y="169.3">U4A</text>
<text x="87" y="171.9">R29</text>
<text x="25.4" y="179.8" transform="rotate(-90 25.4 179.8)">3</text>
</g>
<g font-size="1.3" fill="#b5b5b5">
<text x="27.5" y="167.6" transform="rotate(-90 27.5 167.6)">VCC</text>
<text x="27.5" y="180.3" transform="rotate(-90 27.5 180.3)">GND</text>
</g>
</svg>
